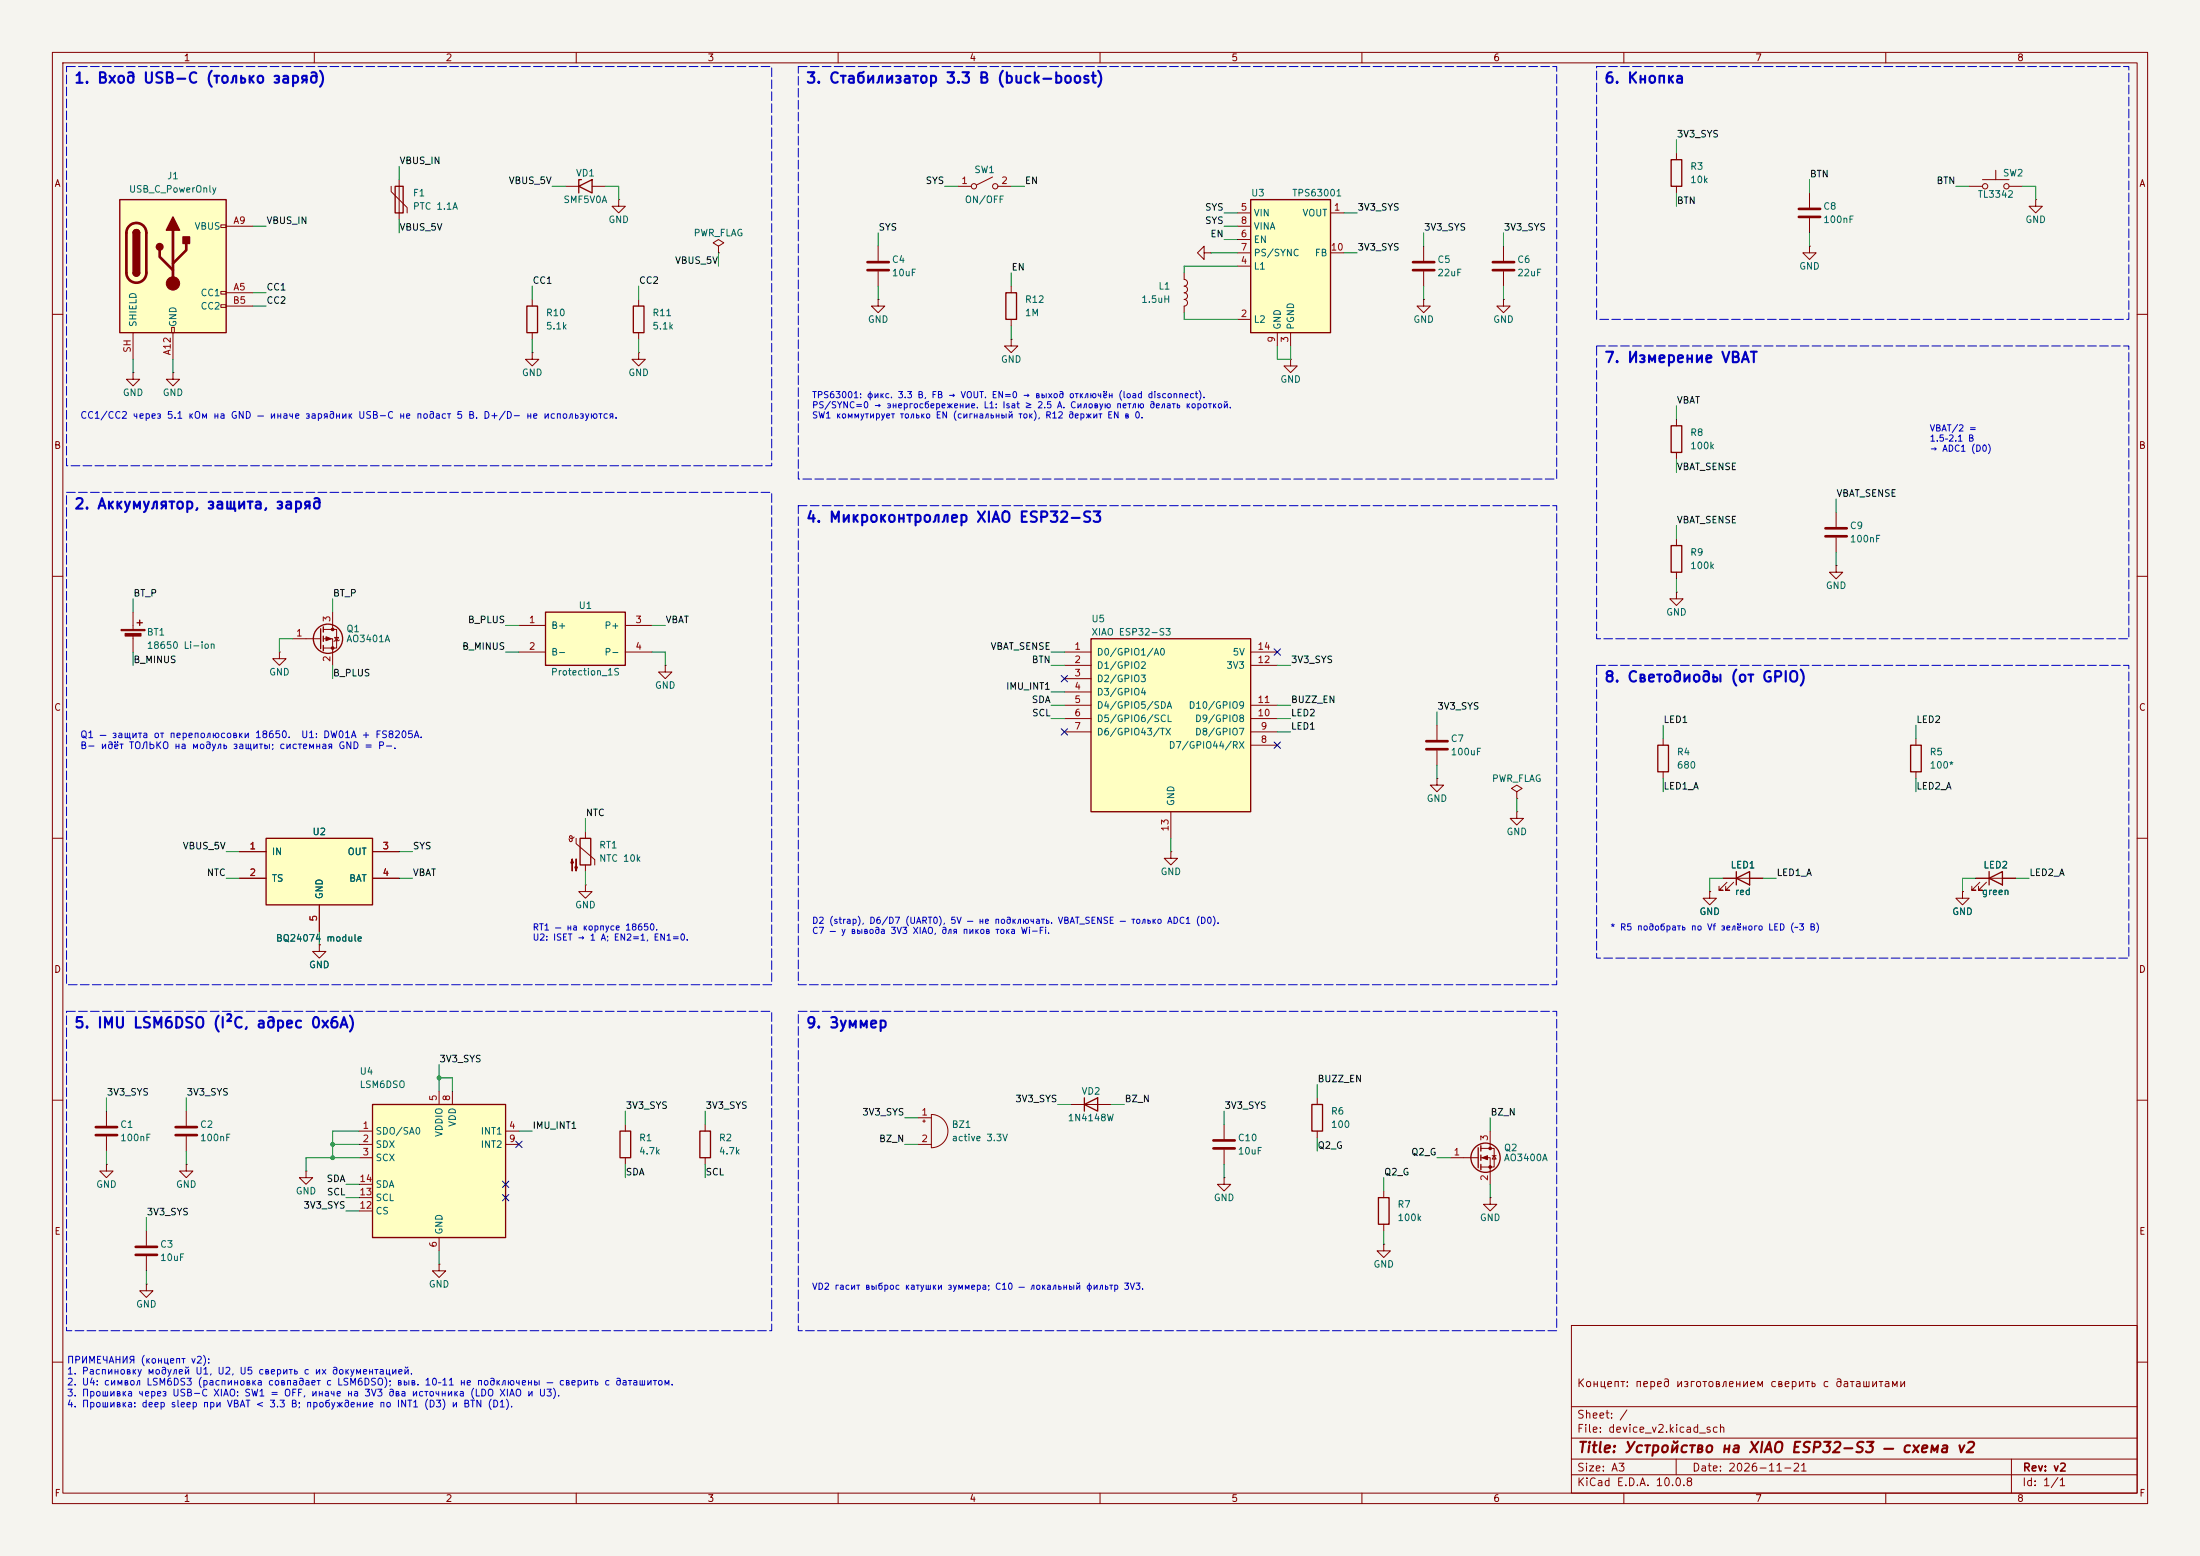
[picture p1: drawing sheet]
<svg xmlns="http://www.w3.org/2000/svg" width="420mm" height="297mm" viewBox="0 0 420 297" stroke-linecap="round" stroke-linejoin="round" font-family="sans-serif">
<path d="M0 0h420v297h-420z" fill="#f5f4ef" stroke="#f5f4ef" stroke-width=".19"/>
<g fill="none" stroke="#840000" stroke-width=".19">
<path d="M10 10h400v277h-400zM12 12h396v273h-396zM60 10v2M110 10v2M160 10v2M210 10v2M260 10v2M310 10v2M360 10v2M271.8 57.2v1.2h1.2l-1.2 1.3-1.3-1.3h1.3M271.8 57.2h.1M10 60h2"/>
<path d="M408 60h2M10 110h2M408 110h2M10 160h2M408 160h2M326.4 170.2v1.3h1.3l-1.3 1.2-1.3-1.2h1.3M326.4 170.2h.1M328.9 167.6h7.6M329.7 168.4l-1.5 1.5h.7h-.7v-.7M331 168.4l-1.6 1.5h.8h-.8v-.7M10 210h2M175.3 213.4h2.5"/>
<path d="M175.3 218.4h2.5M176.1 214h.6M176.4 213.7v.5M177.8 212.7a3.2 3.2 0 0 1 3.2 3.2 3.2 3.2 0 0 1-3.2 3.2zM233.7 214.6v2.8M233.7 219.5v2.7M408 210h2M264.2 237.5v1.3h1.2l-1.2 1.2-1.3-1.2h1.3M264.2 237.5h.1M300 253h108v32h-108zM10 260h2M300 278.5h108"/>
<path d="M300 274.5h108M300 268.5h108M320 278.5v3M384 278.5v6.5M408 260h2M60 285v2M110 285v2M160 285v2M210 285v2M260 285v2M300 281.5h108M310 285v2"/>
<path d="M360 285v2"/>
</g>
<path d="M231.6 217.7h4.1M231.6 219.2h4.1" fill="none" stroke="#840000" stroke-width=".51"/>
<path d="M331.5 167.6l2.5-1.2v2.5zM331.5 166.4v2.5" fill="none" stroke="#840000" stroke-width=".25"/>
<path d="M71.1 210.8h25.4v25.4h-25.4z" fill="#ffffc2"/>
<path d="M71.1 210.8h25.4v25.4h-25.4z" fill="none" stroke="#840000" stroke-width=".25"/>
<g fill="none" stroke="#840000" stroke-width=".19">
<path d="M271.8 47v2.8M271.8 51.8v2.8M287 57.2v1.2h1.3l-1.3 1.3-1.3-1.3h1.3M287 57.2h.1M287 47v2.8M287 51.8v2.8M68.6 215.9h2.5M68.6 218.4h2.5M83.8 208.3v2.5M86.4 208.3v2.5M96.5 215.9h2.6M96.5 218.4h2.6"/>
<path d="M68.6 221h2.5M68.6 231.1h2.5M68.6 228.6h2.5M68.6 226.1h2.5M83.8 236.2v2.6"/>
</g>
<path d="M269.7 50h4.1M269.7 51.6h4.1M285 50h4.1M285 51.6h4.1" fill="none" stroke="#840000" stroke-width=".51"/>
<path d="M238.8 38.1h15.2v25.4h-15.2z" fill="#ffffc2"/>
<path d="M238.8 38.1h15.2v25.4h-15.2zM319 30.5h2.1v5.1h-2.1zM192 55.9h2.1v5.1h-2.1zM319 81.3h2.1v5.1h-2.1zM110.7 160h2.1v5.1h-2.1zM118.4 215.9h2v5.1h-2zM133.6 215.9h2v5.1h-2z" fill="none" stroke="#840000" stroke-width=".25"/>
<g fill="none" stroke="#840000" stroke-width=".19">
<path d="M182.9 35.6h2.5M189.5 33.8l-3.1 1.5M190.5 35.6h2.5M320 29.2v1.3M320 35.6v1.2M345.4 36.8v2.8M375.9 35.6h2.6M378.5 34.3h5M381 32.5v1.8M383.5 35.6h2.6M388.6 38.1v1.3h1.3l-1.3 1.2-1.3-1.2h1.3M388.6 38.1h.1"/>
<path d="M167.6 57.2v1.2h1.3l-1.3 1.3-1.2-1.3h1.2M167.6 57.2h.1M193 54.6v1.3M226.1 52.1v1.2a.64 .64 0 0 1 .6 .7 .64 .64 0 0 1-.6 .6 .64 .64 0 0 1 .6 .7 .64 .64 0 0 1-.6 .6 .64 .64 0 0 1 .6 .6 .64 .64 0 0 1-.6 .7M226.1 57.2a.64 .64 0 0 1 .6 .6 .64 .64 0 0 1-.6 .6v1.3M229.9 48.3v-1.3l-1.3 1.3 1.3 1.2v-1.2h1.2M231.1 48.3h.1M236.2 40.6h2.6M236.2 50.8h2.6M236.2 45.7h2.6M236.2 48.3h2.6M236.2 43.2h2.6"/>
<path d="M254 40.6h2.5M254 48.3h2.5M345.4 47v1.3h1.3l-1.3 1.2-1.2-1.2h1.2M345.4 47h.1M345.4 41.7v2.8M193 64.8v1.2h1.3l-1.3 1.3-1.2-1.3h1.2M193 64.8h.1M193 61v1.2M236.2 61h2.6M243.8 63.5v2.5M246.4 68.6v1.3h1.2l-1.2 1.2-1.3-1.2h1.3M246.4 68.6h.1"/>
<path d="M246.4 63.5v2.5M320 80v1.3M320 86.4v1.2M53.3 124.5v1.2h1.3l-1.3 1.3-1.2-1.3h1.2M53.3 124.5h.1M109.2 159.8v.6l-.1 .2h-.3l-.2-.5M109.2 159.8l-.2-.3-.3 .3 .1 .2h.3l.5-.2M111.8 158.8v1.2M110 160v1l3.5 3.1v1M111.8 168.9v1.3h1.2l-1.2 1.3-1.3-1.3h1.3M111.8 168.9h.1M111.8 165.1v1.3"/>
<path d="M119.4 214.6v1.3M134.6 214.6v1.3M119.4 221v1.2M134.6 221v1.2"/>
<circle cx="185.9" cy="35.6" r=".51"/>
<circle cx="190" cy="35.6" r=".51"/>
<circle cx="379" cy="35.6" r=".51"/>
<circle cx="383" cy="35.6" r=".51"/>
</g>
<path d="M343.4 39.9h4.1M343.4 41.4h4.1" fill="none" stroke="#840000" stroke-width=".51"/>
<g fill="#840000" stroke="#840000" stroke-width=".19">
<path d="M109.2 164l.3 .7h-.5l.2-.7v2.2z"/>
<path d="M110 164v2.2l-.3-.7h.5l-.2 .7z"/>
</g>
<path d="M50.8 160h20.3v12.7h-20.3z" fill="#ffffc2"/>
<g fill="none" stroke="#840000" stroke-width=".25">
<path d="M26.2 118.9h1M26.7 118.4v1M61.7 119.6v1.1M319 104.1h2.1v5.1h-2.1zM61.2 120v3.8M61.7 121.4v1M61.7 123.2v1M316.5 142.2h2v5.1h-2zM364.7 142.2h2.1v5.1h-2.1zM50.8 160h20.3v12.7h-20.3zM379.7 167.6l2.6-1.2v2.5zM379.7 166.4v2.5"/>
<circle cx="62.6" cy="121.9" r="2.79"/>
</g>
<g fill="none" stroke="#840000" stroke-width=".19">
<path d="M167.6 47v2.8M167.6 51.8v2.8M350.5 97.8v2.8M25.4 116.8v3.3M63.5 116.8v3.3M320 113v1.3h1.3l-1.3 1.3-1.2-1.3h1.2M320 113h.1M320 102.9v1.2M320 109.2v1.3M350.5 108v1.2h1.3l-1.3 1.3-1.3-1.3h1.3M350.5 108h.1M350.5 102.6v2.8"/>
<path d="M25.4 121.2v3.3M55.9 121.9h5.3M61.7 120.1h2.6v3.6h-2.6M61.7 121.9h1.8v5.1M63.9 121.7h.7l-.3 .6zM64.8 122.2l-1 .2M127 127v1.3h1.3l-1.3 1.2-1.3-1.2h1.3M127 127h.1M274.3 138.4v2.8M274.3 148.6v1.3h1.3l-1.3 1.2-1.3-1.2h1.3M274.3 148.6h.1M274.3 143.3v2.8"/>
<path d="M289.6 154.9v1.3h1.2l-1.2 1.3-1.3-1.3h1.3M289.6 154.9h.1M289.6 151.1l1-.6-1-.6-1.1 .6 1.1 .6v1.3M289.6 152.4h.1M317.5 141v1.2M317.5 147.3v1.3M365.8 141v1.2M365.8 147.3v1.3M45.7 162.6h5.1M45.7 167.6h5.1M61 172.7v5.1M71.1 162.6h5.1"/>
<path d="M71.1 167.6h5.1M374.6 170.2v1.3h1.3l-1.3 1.2-1.2-1.2h1.2M374.6 170.2h.1M377.2 167.6h7.6M378 168.4l-1.6 1.5h.8h-.8v-.7M379.2 168.4l-1.5 1.5h.8h-.8v-.7M61 180.3v1.3h1.2l-1.2 1.3-1.3-1.3h1.3M61 180.3h.1M20.3 212.1v2.8M20.3 216.9v2.8M35.6 212.1v2.8M35.6 216.9v2.8"/>
<path d="M20.3 222.2v1.3h1.3l-1.3 1.3-1.3-1.3h1.3M20.3 222.2h.1M27.9 234.9v2.8M27.9 239.8v2.8M35.6 222.2v1.3h1.2l-1.2 1.3-1.3-1.3h1.3M35.6 222.2h.1M58.4 223.5v1.3h1.3l-1.3 1.3-1.3-1.3h1.3M58.4 223.5h.1M27.9 245.1v1.3h1.3l-1.3 1.2-1.2-1.2h1.2M27.9 245.1h.1M83.8 241.3v1.3h1.3l-1.3 1.2-1.3-1.2h1.3M83.8 241.3h.1"/>
</g>
<path d="M165.6 50h4.1M165.6 51.6h4.1M348.5 100.8h4.1M348.5 102.4h4.1M272.3 141.5h4.1M272.3 143h4.1M18.3 215.1h4.1M18.3 216.7h4.1M33.5 215.1h4.1M33.5 216.7h4.1M25.9 238h4.1M25.9 239.5h4.1" fill="none" stroke="#840000" stroke-width=".51"/>
<g fill="#840000" stroke="#840000" stroke-width=".19">
<path d="M62.2 121.5l1 .4-1 .4z"/>
<path d="M23.1 120.1h4.6v.3h-4.6z"/>
<path d="M23.9 120.9h3v.5h-3z"/>
<circle cx="63.5" cy="120.1" r=".25"/>
<circle cx="63.5" cy="123.7" r=".25"/>
</g>
<path d="M22.9 38.1h20.3v25.4h-20.3z" fill="#ffffc2"/>
<path d="M42.2 42.9h1v.5h-1zM42.2 55.6h1v.5h-1zM42.2 58.2h1v.5h-1zM43.2 55.9h5.1M43.2 43.2h5.1M43.2 58.4h5.1M25.4 63.5v5.1M32.8 62.5h.5v1h-.5zM33 63.5v5.1" fill="none" stroke="#840000" stroke-width=".19"/>
<path d="M22.9 38.1h20.3v25.4h-20.3zM25.4 44.5a.64 .64 0 0 1 .6-.7 .64 .64 0 0 1 .7 .7M25.4 52.1a.64 .64 0 0 0 .6 .6 .64 .64 0 0 0 .7-.6" fill="none" stroke="#840000" stroke-width=".25"/>
<path d="M24.7 43.1a1.9 1.9 0 0 1 2.1-.4 1.9 1.9 0 0 1 1.1 1.8v7.6a1.91 1.91 0 0 1-1.9 1.9 1.91 1.91 0 0 1-1.9-1.9v-7.8l.2-.6zM30.5 47.8v1.2l2.5 2.6M33 43.9v10.2M35.6 46.5v1.3l-2.6 2.5" fill="none" stroke="#840000" stroke-width=".51"/>
<g fill="#840000" stroke="#840000" stroke-width=".25">
<path d="M25.4 44.5h1.3v7.6h-1.3z"/>
<path d="M25.6 44a.64 .64 0 0 1 .7-.1 .64 .64 0 0 1 .4 .6h-1.3z"/>
<path d="M25.4 52.1h1.3a.64 .64 0 0 1-.7 .6 .64 .64 0 0 1-.6-.6z"/>
<path d="M33 41.4l1.3 2.5h-2.6z"/>
<path d="M34.9 45.2h1.3v1.3h-1.3z"/>
<circle cx="30.5" cy="47.1" r=".63"/>
</g>
<circle cx="33" cy="54.1" r="1.27" fill="#840000" stroke="#840000" stroke-width=".19"/>
<path d="M104.1 116.8h15.3v10.2h-15.3z" fill="#ffffc2"/>
<path d="M75.4 35.6h1.6v5h-1.6zM110.5 35.6l2.5-1.3v2.5zM111 34.3h-.5v2.5M104.1 116.8h15.3v10.2h-15.3z" fill="none" stroke="#840000" stroke-width=".25"/>
<path d="M74.7 35.6v1l3 3v1M76.2 34.3v7.6M107.9 35.6h2.6M113 35.6h2.6M25.4 71.1v1.3h1.3l-1.3 1.3-1.3-1.3h1.3M25.4 71.1h.1M33 71.1v1.3h1.3l-1.3 1.3-1.3-1.3h1.3M33 71.1h.1M99.1 119.4h5M119.4 119.4h5.1M99.1 124.5h5M119.4 124.5h5.1" fill="none" stroke="#840000" stroke-width=".19"/>
<path d="M208.3 121.9h30.5v33h-30.5z" fill="#ffffc2"/>
<g fill="none" stroke="#840000" stroke-width=".25">
<path d="M100.6 58.4h2v5.1h-2zM120.9 58.4h2v5.1h-2zM208.3 121.9h30.5v33h-30.5zM207 210.8l2.5-1.2v2.5zM207 209.6v2.5M250.4 210.8h2.1v5.1h-2.1zM282.2 219.1v3.8M282.7 218.7v1M263.1 228.6h2.1v5.1h-2.1zM282.7 220.5v1M282.7 222.2v1.1"/>
<circle cx="283.6" cy="221" r="2.79"/>
</g>
<g fill="none" stroke="#840000" stroke-width=".19">
<path d="M118.1 38.1v1.3h1.3l-1.3 1.2-1.3-1.2h1.3M118.1 38.1h.1M101.6 57.2v1.2M121.9 57.2v1.2M137.2 47l1-.6-1-.7-1.1 .7 1.1 .6v1.3M137.2 48.3h.1M101.6 67.3v1.3h1.3l-1.3 1.3-1.3-1.3h1.3M101.6 67.3h.1M101.6 63.5v1.3M121.9 67.3v1.3h1.3l-1.3 1.3-1.3-1.3h1.3M121.9 67.3h.1M121.9 63.5v1.3"/>
<path d="M203.2 124.5h5.1M203.2 127h5.1M203.2 129.5h5.1M203.2 132.1h5.1M203.2 134.6h5.1M203.2 137.2h5.1M203.2 139.7h5.1M238.8 124.5h5M238.8 127h5M238.8 134.6h5M238.8 137.2h5M238.8 139.7h5"/>
<path d="M223.5 154.9v5.1M238.8 142.2h5M45.7 167.6h5.1M45.7 162.6h5.1M61 172.7v5.1M71.1 167.6h5.1M71.1 162.6h5.1M223.5 162.6v1.2h1.3l-1.3 1.3-1.3-1.3h1.3M223.5 162.6h.1M326.4 170.2h.1M328.9 167.6h2.6M334 167.6h2.5"/>
<path d="M374.6 170.2h.1M377.2 167.6h2.5M382.3 167.6h2.5M61 180.3h.1M204.5 210.8h7.6M251.5 209.6v1.2M251.5 215.9v1.3M282.7 219.2h2.5v3.6h-2.5M284.5 215.9v3.3M233.7 224.8v1.3h1.2l-1.2 1.2-1.3-1.2h1.3M233.7 224.8h.1M264.2 227.3v1.3"/>
<path d="M264.2 233.7v1.2M276.9 221h5.3M282.7 221h1.8v5.1M284.5 228.6v1.3h1.2l-1.2 1.2-1.3-1.2h1.3M284.5 228.6h.1M284.9 220.6h.7M285.2 220.6l.4 .6h-.7z"/>
</g>
<g fill="#840000" stroke="#840000" stroke-width=".19">
<path d="M283 221l1-.4v.8z"/>
<circle cx="284.5" cy="219.2" r=".25"/>
<circle cx="284.5" cy="222.8" r=".25"/>
</g>
<g fill="none" stroke="#009600" stroke-width=".19">
<path d="M76.2 31.8v2.5M105.4 35.6h2.5M115.6 35.6h2.5v2.5M180.3 35.6h2.6M193 35.6h2.6M320 26.7v2.5M320 36.8v2.6M345.4 34.3v2.5M373.4 35.6h2.5M386.1 35.6h2.5v2.5M48.3 43.2h2.5M48.3 55.9h2.5"/>
<path d="M48.3 58.4h2.5M76.2 41.9v2.6M101.6 54.6v2.6M121.9 54.6v2.6M137.2 48.3v2.5M167.6 44.5v2.5M167.6 54.6v2.6M193 52.1v2.5M226.1 59.7v1.3h10.1M231.1 48.3h5.1M233.7 40.6h2.5M233.7 45.7h2.5"/>
<path d="M233.7 43.2h2.5M236.2 50.8h-10.1v1.3M256.5 48.3h2.6M256.5 40.6h2.6M271.8 44.5v2.5M271.8 54.6v2.6M287 44.5v2.5M287 54.6v2.6M345.4 44.5v2.5M25.4 68.6v2.5M33 68.6v2.5M101.6 64.8v2.5"/>
<path d="M121.9 64.8v2.5M193 62.2v2.6M243.8 66v2.6h2.6v-2.6M320 77.5v2.5M320 87.6v2.6M350.5 95.3v2.5M25.4 114.3v2.5M63.5 114.3v2.5M96.5 119.4h2.6M124.5 119.4h2.5M320 100.3v2.6M320 110.5v2.5"/>
<path d="M350.5 105.4v2.6M25.4 124.5v2.5M55.9 121.9h-2.6v2.6M63.5 127v2.5M96.5 124.5h2.6M124.5 124.5h2.5v2.5M200.7 127h2.5M200.7 132.1h2.5M200.7 134.6h2.5M200.7 124.5h2.5M200.7 137.2h2.5M243.8 127h2.6"/>
<path d="M243.8 134.6h2.6M243.8 137.2h2.6M243.8 139.7h2.6M274.3 135.9v2.5M317.5 138.4v2.6M365.8 138.4v2.6M111.8 156.2v2.6M274.3 146.1v2.5M289.6 152.4v2.5M317.5 148.6v2.5M365.8 148.6v2.5M43.2 167.6h2.5"/>
<path d="M43.2 162.6h2.5M61 177.8v2.5M76.2 167.6h2.5M76.2 162.6h2.5M111.8 166.4v2.5M223.5 160v2.6M328.9 167.6h-2.5v2.6M336.5 167.6h2.6M377.2 167.6h-2.6v2.6M384.8 167.6h2.5M20.3 209.6v2.5M20.3 219.7v2.5"/>
<path d="M35.6 209.6v2.5M35.6 219.7v2.5M63.5 218.4h5.1M68.6 215.9h-5.1v5.1M83.8 203.2v5.1M83.8 205.7h2.6v2.6M99.1 215.9h2.5M119.4 212.1v2.5M134.6 212.1v2.5M172.7 218.4h2.6M172.7 213.4h2.6M201.9 210.8h2.6"/>
<path d="M212.1 210.8h2.5M233.7 212.1v2.5M251.5 207v2.6M251.5 217.2v2.5M284.5 213.4v2.5M27.9 232.4v2.5M66 228.6h2.6M66 231.1h2.6M66 226.1h2.6M68.6 221h-10.2v2.5M83.8 238.8v2.5M119.4 222.2v2.6"/>
<path d="M134.6 222.2v2.6M233.7 222.2v2.6M264.2 224.8v2.5M264.2 234.9v2.6M274.3 221h2.6M284.5 226.1v2.5M27.9 242.6v2.5"/>
</g>
<g fill="none" stroke="#000084" stroke-width=".19">
<path d="M202.6 139.1l1.2 1.2M202.6 128.9l1.2 1.2M203.8 139.1l-1.2 1.2M203.8 128.9l-1.2 1.2M243.2 123.9l1.2 1.2M244.4 123.9l-1.2 1.2M243.2 141.6l1.2 1.2M244.4 141.6l-1.2 1.2M98.5 217.8l1.2 1.2M99.7 217.8l-1.2 1.2M95.9 225.5l1.2 1.2M95.9 228l1.2 1.2"/>
<path d="M97.1 225.5l-1.2 1.2M97.1 228l-1.2 1.2"/>
</g>
<path d="M12.7 12.7h134.6v76.2h-134.6zM152.4 12.7h144.8v78.7h-144.8zM304.8 12.7h101.6v48.3h-101.6zM304.8 66h101.6v55.9h-101.6zM12.7 94h134.6v94h-134.6zM152.4 96.5h144.8v91.5h-144.8zM304.8 127h101.6v55.9h-101.6zM12.7 193h134.6v61h-134.6zM152.4 193h144.8v61h-144.8z" fill="none" stroke="#0000c2" stroke-width=".19" stroke-dasharray="1.7 .6"/>
<g fill="#009600">
<circle cx="63.5" cy="221" r=".46"/>
<circle cx="63.5" cy="218.4" r=".46"/>
<circle cx="83.8" cy="205.7" r=".46"/>
</g>
<g font-size="2" fill="#0000c2">
<text x="14" y="16.4">1. Вход USB-C (только заряд)</text>
<text x="153.7" y="16.4">3. Стабилизатор 3.3 В (buck-boost)</text>
<text x="306.1" y="16.4">6. Кнопка</text>
<text x="306.1" y="69.7">7. Измерение VBAT</text>
<text x="14" y="97.7">2. Аккумулятор, защита, заряд</text>
<text x="153.7" y="100.2">4. Микроконтроллер XIAO ESP32-S3</text>
<text x="306.1" y="130.7">8. Светодиоды (от GPIO)</text>
<text x="14" y="196.7">5. IMU LSM6DSO (I²C, адрес 0x6A)</text>
<text x="153.7" y="196.7">9. Зуммер</text>
</g>
<text font-size="2" fill="#840000" x="301" y="277.8">Title: Устройство на XIAO ESP32-S3 — схема v2</text>
<g font-size="1.5" fill="#840000">
<text x="300.9" y="265.1">Концепт: перед изготовлением сверить с даташитами</text>
<text x="300.9" y="273.8">File: device_v2.kicad_sch</text>
<text x="300.9" y="271.1">Sheet: /</text>
<text x="300.9" y="281.2">Size: A3</text>
<text x="322.9" y="281.2">Date: 2026-11-21</text>
<text x="386" y="281.2">Rev: v2</text>
<text x="300.9" y="284">KiCad E.D.A. 10.0.8</text>
<text x="385.9" y="284">Id: 1/1</text>
</g>
<g font-size="1.3" fill="#840000">
<text x="35" y="12">1</text>
<text x="85" y="12">2</text>
<text x="135" y="12">3</text>
<text x="185" y="12">4</text>
<text x="235" y="12">5</text>
<text x="285" y="12">6</text>
<text x="335" y="12">7</text>
<text x="385" y="12">8</text>
<text x="10.3" y="36">A</text>
<text x="408.3" y="36">A</text>
<text x="10.2" y="86">B</text>
<text x="408.2" y="86">B</text>
<text x="10.2" y="136">C</text>
<text x="408.2" y="136">C</text>
<text x="10.2" y="186">D</text>
<text x="408.2" y="186">D</text>
<text x="10.3" y="236">E</text>
<text x="408.3" y="236">E</text>
<text x="10.3" y="286">F</text>
<text x="35" y="287">1</text>
<text x="85" y="287">2</text>
<text x="135" y="287">3</text>
<text x="185" y="287">4</text>
<text x="235" y="287">5</text>
<text x="285" y="287">6</text>
<text x="335" y="287">7</text>
<text x="385" y="287">8</text>
<text x="408.3" y="286">F</text>
</g>
<g font-size="1.3" fill="#0f0f0f">
<text x="320" y="26.5">3V3_SYS</text>
<text x="76.2" y="31.6">VBUS_IN</text>
<text x="97" y="35.4">VBUS_5V</text>
<text x="176.6" y="35.4">SYS</text>
<text x="195.6" y="35.4">EN</text>
<text x="345.4" y="34.2">BTN</text>
<text x="369.6" y="35.4">BTN</text>
<text x="229.9" y="40.5">SYS</text>
<text x="259.1" y="40.5">3V3_SYS</text>
<text x="320" y="39.2">BTN</text>
<text x="50.8" y="43.1">VBUS_IN</text>
<text x="76.2" y="44.3">VBUS_5V</text>
<text x="167.6" y="44.3">SYS</text>
<text x="229.9" y="43.1">SYS</text>
<text x="231" y="45.6">EN</text>
<text x="271.8" y="44.3">3V3_SYS</text>
<text x="287" y="44.3">3V3_SYS</text>
<text x="128.8" y="50.7">VBUS_5V</text>
<text x="193" y="51.9">EN</text>
<text x="259.1" y="48.1">3V3_SYS</text>
<text x="50.8" y="55.8">CC1</text>
<text x="50.8" y="58.3">CC2</text>
<text x="101.6" y="54.5">CC1</text>
<text x="121.9" y="54.5">CC2</text>
<text x="320" y="77.3">VBAT</text>
<text x="320" y="90">VBAT_SENSE</text>
<text x="350.5" y="95.1">VBAT_SENSE</text>
<text x="320" y="100.2">VBAT_SENSE</text>
<text x="25.4" y="114.2">BT_P</text>
<text x="63.5" y="114.2">BT_P</text>
<text x="89.2" y="119.3">B_PLUS</text>
<text x="127" y="119.3">VBAT</text>
<text x="88.1" y="124.3">B_MINUS</text>
<text x="189" y="124.3">VBAT_SENSE</text>
<text x="25.4" y="126.9">B_MINUS</text>
<text x="63.5" y="129.4">B_PLUS</text>
<text x="192" y="132">IMU_INT1</text>
<text x="196.9" y="126.9">BTN</text>
<text x="246.4" y="126.9">3V3_SYS</text>
<text x="196.9" y="134.5">SDA</text>
<text x="196.9" y="137">SCL</text>
<text x="246.4" y="137">LED2</text>
<text x="246.4" y="134.5">BUZZ_EN</text>
<text x="274.3" y="135.8">3V3_SYS</text>
<text x="246.4" y="139.6">LED1</text>
<text x="317.5" y="138.3">LED1</text>
<text x="365.7" y="138.3">LED2</text>
<text x="317.5" y="151">LED1_A</text>
<text x="365.7" y="151">LED2_A</text>
<text x="111.7" y="156.1">NTC</text>
<text x="34.8" y="162.4">VBUS_5V</text>
<text x="39.4" y="167.5">NTC</text>
<text x="78.7" y="167.5">VBAT</text>
<text x="78.7" y="162.4">SYS</text>
<text x="339.1" y="167.5">LED1_A</text>
<text x="387.3" y="167.5">LED2_A</text>
<text x="83.8" y="203.1">3V3_SYS</text>
<text x="20.3" y="209.4">3V3_SYS</text>
<text x="35.5" y="209.4">3V3_SYS</text>
<text x="251.4" y="206.9">BUZZ_EN</text>
<text x="101.6" y="215.8">IMU_INT1</text>
<text x="119.4" y="212">3V3_SYS</text>
<text x="134.6" y="212">3V3_SYS</text>
<text x="164.5" y="213.2">3V3_SYS</text>
<text x="193.7" y="210.7">3V3_SYS</text>
<text x="214.6" y="210.7">BZ_N</text>
<text x="233.7" y="212">3V3_SYS</text>
<text x="284.5" y="213.2">BZ_N</text>
<text x="167.7" y="218.3">BZ_N</text>
<text x="251.4" y="219.6">Q2_G</text>
<text x="269.3" y="220.9">Q2_G</text>
<text x="62.2" y="225.9">SDA</text>
<text x="119.4" y="224.7">SDA</text>
<text x="134.6" y="224.7">SCL</text>
<text x="264.1" y="224.7">Q2_G</text>
<text x="27.9" y="232.3">3V3_SYS</text>
<text x="57.8" y="231">3V3_SYS</text>
<text x="62.3" y="228.5">SCL</text>
</g>
<g font-size="1.3" fill="#006464">
<text x="31.8" y="34.5">J1</text>
<text x="109.8" y="34">VD1</text>
<text x="185.9" y="33.3">SW1</text>
<text x="322.6" y="32.7">R3</text>
<text x="322.6" y="35.3">10k</text>
<text x="382.3" y="34">SW2</text>
<text x="24.5" y="37.1">USB_C_PowerOnly</text>
<text x="78.7" y="37.8">F1</text>
<text x="78.7" y="40.3">PTC 1.1A</text>
<text x="107.5" y="39.1">SMF5V0A</text>
<text x="184.1" y="39.1">ON/OFF</text>
<text x="238.7" y="37.8">U3</text>
<text x="239.2" y="41.6">VIN</text>
<text x="246.6" y="37.8">TPS63001</text>
<text x="248.5" y="41.6">VOUT</text>
<text x="348" y="40.3">C8</text>
<text x="377.5" y="38">TL3342</text>
<text x="37" y="44.1">VBUS</text>
<text x="116" y="42.9">GND</text>
<text x="132.3" y="45.4">PWR_FLAG</text>
<text x="239.2" y="46.7">EN</text>
<text x="239.2" y="44.1">VINA</text>
<text x="348" y="42.9">100nF</text>
<text x="386.6" y="42.9">GND</text>
<text x="170.2" y="50.5">C4</text>
<text x="170.2" y="53">10uF</text>
<text x="239.2" y="51.8">L1</text>
<text x="239.2" y="49.2">PS/SYNC</text>
<text x="250.9" y="49.2">FB</text>
<text x="274.3" y="50.5">C5</text>
<text x="274.3" y="53">22uF</text>
<text x="289.5" y="50.5">C6</text>
<text x="289.5" y="53">22uF</text>
<text x="343.4" y="51.8">GND</text>
<text x="38.2" y="56.8">CC1</text>
<text x="38.2" y="59.4">CC2</text>
<text x="195.6" y="58.1">R12</text>
<text x="217.8" y="58.1">1.5uH</text>
<text x="221" y="55.6">L1</text>
<text x="26.4" y="62.5" transform="rotate(-90 26.4 62.5)">SHIELD</text>
<text x="34" y="62.5" transform="rotate(-90 34 62.5)">GND</text>
<text x="104.1" y="60.7">R10</text>
<text x="104.1" y="63.2">5.1k</text>
<text x="124.4" y="60.7">R11</text>
<text x="124.4" y="63.2">5.1k</text>
<text x="165.6" y="61.9">GND</text>
<text x="195.6" y="60.7">1M</text>
<text x="239.2" y="61.9">L2</text>
<text x="244.8" y="63" transform="rotate(-90 244.8 63)">GND</text>
<text x="247.3" y="63" transform="rotate(-90 247.3 63)">PGND</text>
<text x="269.7" y="61.9">GND</text>
<text x="285" y="61.9">GND</text>
<text x="191" y="69.5">GND</text>
<text x="23.3" y="75.9">GND</text>
<text x="31" y="75.9">GND</text>
<text x="99.5" y="72.1">GND</text>
<text x="119.9" y="72.1">GND</text>
<text x="244.3" y="73.4">GND</text>
<text x="322.6" y="83.5">R8</text>
<text x="322.6" y="86.1">100k</text>
<text x="353" y="101.3">C9</text>
<text x="322.6" y="106.4">R9</text>
<text x="353" y="103.8">100nF</text>
<text x="322.6" y="108.9">100k</text>
<text x="348.5" y="112.7">GND</text>
<text x="110.4" y="116.5">U1</text>
<text x="208.3" y="119.1">U5</text>
<text x="318" y="117.8">GND</text>
<text x="27.9" y="121.6">BT1</text>
<text x="27.9" y="124.2">18650 Li-ion</text>
<text x="66" y="121">Q1</text>
<text x="66" y="122.9">AO3401A</text>
<text x="105.1" y="120.3">B+</text>
<text x="105.1" y="125.4">B-</text>
<text x="115.3" y="120.3">P+</text>
<text x="115.3" y="125.4">P-</text>
<text x="208.3" y="121.6">XIAO ESP32-S3</text>
<text x="209.3" y="125.4">D0/GPIO1/A0</text>
<text x="235.2" y="125.4">5V</text>
<text x="51.3" y="129.2">GND</text>
<text x="105.1" y="129.2">Protection_1S</text>
<text x="124.9" y="131.8">GND</text>
<text x="209.3" y="128">D1/GPIO2</text>
<text x="209.3" y="130.5">D2/GPIO3</text>
<text x="234" y="128">3V3</text>
<text x="209.3" y="133">D3/GPIO4</text>
<text x="209.3" y="135.6">D4/GPIO5/SDA</text>
<text x="226.8" y="135.6">D10/GPIO9</text>
<text x="209.3" y="138.1">D5/GPIO6/SCL</text>
<text x="209.3" y="140.7">D6/GPIO43/TX</text>
<text x="223" y="143.2">D7/GPIO44/RX</text>
<text x="228" y="140.7">D8/GPIO7</text>
<text x="228" y="138.1">D9/GPIO8</text>
<text x="276.8" y="141.9">C7</text>
<text x="276.8" y="144.5">100uF</text>
<text x="284.7" y="149.6">PWR_FLAG</text>
<text x="320" y="144.5">R4</text>
<text x="320" y="147">680</text>
<text x="368.3" y="144.5">R5</text>
<text x="368.3" y="147">100*</text>
<text x="224.5" y="154" transform="rotate(-90 224.5 154)">GND</text>
<text x="272.3" y="153.4">GND</text>
<text x="59.6" y="159.7">U2</text>
<text x="287.5" y="159.7">GND</text>
<text x="51.8" y="163.5">IN</text>
<text x="66.2" y="163.5">OUT</text>
<text x="114.3" y="162.3">RT1</text>
<text x="114.3" y="164.8">NTC 10k</text>
<text x="221.5" y="167.3">GND</text>
<text x="330.3" y="166.1">LED1</text>
<text x="378.5" y="166.1">LED2</text>
<text x="51.8" y="168.6">TS</text>
<text x="61.9" y="171.7" transform="rotate(-90 61.9 171.7)">GND</text>
<text x="66.6" y="168.6">BAT</text>
<text x="109.7" y="173.7">GND</text>
<text x="331.1" y="171.1">red</text>
<text x="378.2" y="171.1">green</text>
<text x="324.3" y="175">GND</text>
<text x="372.6" y="175">GND</text>
<text x="52.6" y="180">BQ24074 module</text>
<text x="58.9" y="185.1">GND</text>
<text x="68.6" y="205.4">U4</text>
<text x="68.6" y="208">LSM6DSO</text>
<text x="206.4" y="209.2">VD2</text>
<text x="22.8" y="215.6">C1</text>
<text x="38.1" y="215.6">C2</text>
<text x="87.3" y="215.2" transform="rotate(-90 87.3 215.2)">VDD</text>
<text x="181.6" y="215.6">BZ1</text>
<text x="203.7" y="214.3">1N4148W</text>
<text x="254" y="213.1">R6</text>
<text x="254" y="215.6">100</text>
<text x="22.8" y="218.1">100nF</text>
<text x="38.1" y="218.1">100nF</text>
<text x="71.6" y="216.9">SDO/SA0</text>
<text x="71.6" y="219.4">SDX</text>
<text x="71.6" y="221.9">SCX</text>
<text x="84.8" y="217.1" transform="rotate(-90 84.8 217.1)">VDDIO</text>
<text x="91.7" y="216.9">INT1</text>
<text x="91.7" y="219.4">INT2</text>
<text x="121.9" y="218.1">R1</text>
<text x="121.9" y="220.7">4.7k</text>
<text x="137.1" y="218.1">R2</text>
<text x="137.1" y="220.7">4.7k</text>
<text x="181.6" y="218.1">active 3.3V</text>
<text x="236.2" y="218.1">C10</text>
<text x="236.2" y="220.7">10uF</text>
<text x="287" y="220">Q2</text>
<text x="287" y="221.9">AO3400A</text>
<text x="18.3" y="227">GND</text>
<text x="33.5" y="227">GND</text>
<text x="71.6" y="227">SDA</text>
<text x="56.4" y="228.3">GND</text>
<text x="71.6" y="232.1">CS</text>
<text x="71.6" y="229.6">SCL</text>
<text x="231.6" y="229.6">GND</text>
<text x="266.7" y="230.8">R7</text>
<text x="266.7" y="233.4">100k</text>
<text x="282.4" y="233.4">GND</text>
<text x="30.5" y="238.5">C3</text>
<text x="84.8" y="235.7" transform="rotate(-90 84.8 235.7)">GND</text>
<text x="30.5" y="241">10uF</text>
<text x="262.1" y="242.3">GND</text>
<text x="25.9" y="249.9">GND</text>
<text x="81.8" y="246.1">GND</text>
</g>
<g font-size="1.3" fill="#a90000">
<text x="183.4" y="35.4">1</text>
<text x="191" y="35.4">2</text>
<text x="236.8" y="40.5">5</text>
<text x="254.5" y="40.5">1</text>
<text x="44.4" y="43">A9</text>
<text x="236.8" y="45.6">6</text>
<text x="236.8" y="43">8</text>
<text x="236.8" y="50.7">4</text>
<text x="236.8" y="48.1">7</text>
<text x="253.9" y="48.1">10</text>
<text x="44.4" y="58.3">B5</text>
<text x="44.4" y="55.7">A5</text>
<text x="236.8" y="60.8">2</text>
<text x="243.7" y="65.5" transform="rotate(-90 243.7 65.5)">9</text>
<text x="246.2" y="65.5" transform="rotate(-90 246.2 65.5)">3</text>
<text x="25.3" y="67.4" transform="rotate(-90 25.3 67.4)">SH</text>
<text x="32.9" y="67.9" transform="rotate(-90 32.9 67.9)">A12</text>
<text x="63.4" y="118.8" transform="rotate(-90 63.4 118.8)">3</text>
<text x="100.9" y="119.2">1</text>
<text x="121.2" y="119.2">3</text>
<text x="56.4" y="121.8">1</text>
<text x="100.9" y="124.3">2</text>
<text x="121.2" y="124.3">4</text>
<text x="205" y="124.3">1</text>
<text x="240" y="124.3">14</text>
<text x="63.4" y="126.5" transform="rotate(-90 63.4 126.5)">2</text>
<text x="205" y="126.9">2</text>
<text x="205" y="129.4">3</text>
<text x="205" y="131.9">4</text>
<text x="240" y="126.9">12</text>
<text x="205" y="134.5">5</text>
<text x="205" y="137">6</text>
<text x="240" y="137">10</text>
<text x="240" y="134.5">11</text>
<text x="205" y="139.6">7</text>
<text x="240.6" y="142.1">8</text>
<text x="240.6" y="139.6">9</text>
<text x="223.4" y="158.8" transform="rotate(-90 223.4 158.8)">13</text>
<text x="47.5" y="162.4">1</text>
<text x="47.5" y="167.5">2</text>
<text x="72.9" y="162.4">3</text>
<text x="72.9" y="167.5">4</text>
<text x="60.8" y="176" transform="rotate(-90 60.8 176)">5</text>
<text x="69.1" y="215.8">1</text>
<text x="83.7" y="210.3" transform="rotate(-90 83.7 210.3)">5</text>
<text x="86.2" y="210.3" transform="rotate(-90 86.2 210.3)">8</text>
<text x="97.1" y="215.8">4</text>
<text x="175.8" y="213.2">1</text>
<text x="69.1" y="218.3">2</text>
<text x="69.1" y="220.8">3</text>
<text x="97.1" y="218.3">9</text>
<text x="175.8" y="218.3">2</text>
<text x="277.4" y="220.8">1</text>
<text x="284.3" y="217.9" transform="rotate(-90 284.3 217.9)">3</text>
<text x="68.5" y="225.9">14</text>
<text x="284.3" y="225.5" transform="rotate(-90 284.3 225.5)">2</text>
<text x="68.5" y="231">12</text>
<text x="68.5" y="228.5">13</text>
<text x="83.7" y="238.2" transform="rotate(-90 83.7 238.2)">6</text>
</g>
<g font-size="1.3" fill="#0000c2">
<text x="15.2" y="80.2">CC1/CC2 через 5.1 кОм на GND — иначе зарядник USB-C не подаст 5 В. D+/D− не используются.</text>
<text x="15.2" y="141.2">Q1 — защита от переполюсовки 18650.</text>
<text x="15.2" y="143.3">B− идёт ТОЛЬКО на модуль защиты; системная GND = P−.</text>
<text x="57.4" y="141.2">U1: DW01A + FS8205A.</text>
<text x="12.7" y="260.6">ПРИМЕЧАНИЯ (концепт v2):</text>
<text x="12.7" y="262.7">1. Распиновку модулей U1, U2, U5 сверить с их документацией.</text>
<text x="12.7" y="264.8">2. U4: символ LSM6DS3 (распиновка совпадает с LSM6DSO); выв. 10–11 не подключены — сверить с даташитом.</text>
<text x="12.7" y="266.9">3. Прошивка через USB-C XIAO: SW1 = OFF, иначе на 3V3 два источника (LDO XIAO и U3).</text>
<text x="12.7" y="268.9">4. Прошивка: deep sleep при VBAT &lt; 3.3 В; пробуждение по INT1 (D3) и BTN (D1).</text>
</g>
<g font-size="1.2" fill="#0000c2">
<text x="154.9" y="76.3">TPS63001: фикс. 3.3 В, FB → VOUT. EN=0 → выход отключён (load disconnect).</text>
<text x="154.9" y="78.2">PS/SYNC=0 → энергосбережение. L1: Isat ≥ 2.5 А. Силовую петлю делать короткой.</text>
<text x="154.9" y="80.2">SW1 коммутирует только EN (сигнальный ток), R12 держит EN в 0.</text>
<text x="368.3" y="82.6">VBAT/2 =</text>
<text x="368.3" y="84.6">1.5–2.1 В</text>
<text x="368.3" y="86.5">→ ADC1 (D0)</text>
<text x="101.6" y="177.9">RT1 — на корпусе 18650.</text>
<text x="101.6" y="179.8">U2: ISET → 1 А; EN2=1, EN1=0.</text>
<text x="154.9" y="176.6">D2 (strap), D6/D7 (UART0), 5V — не подключать. VBAT_SENSE — только ADC1 (D0).</text>
<text x="154.9" y="178.6">C7 — у вывода 3V3 XIAO, для пиков тока Wi-Fi.</text>
<text x="307.3" y="177.9">* R5 подобрать по Vf зелёного LED (~3 В)</text>
<text x="154.9" y="246.5">VD2 гасит выброс катушки зуммера; C10 — локальный фильтр 3V3.</text>
</g>
</svg>
